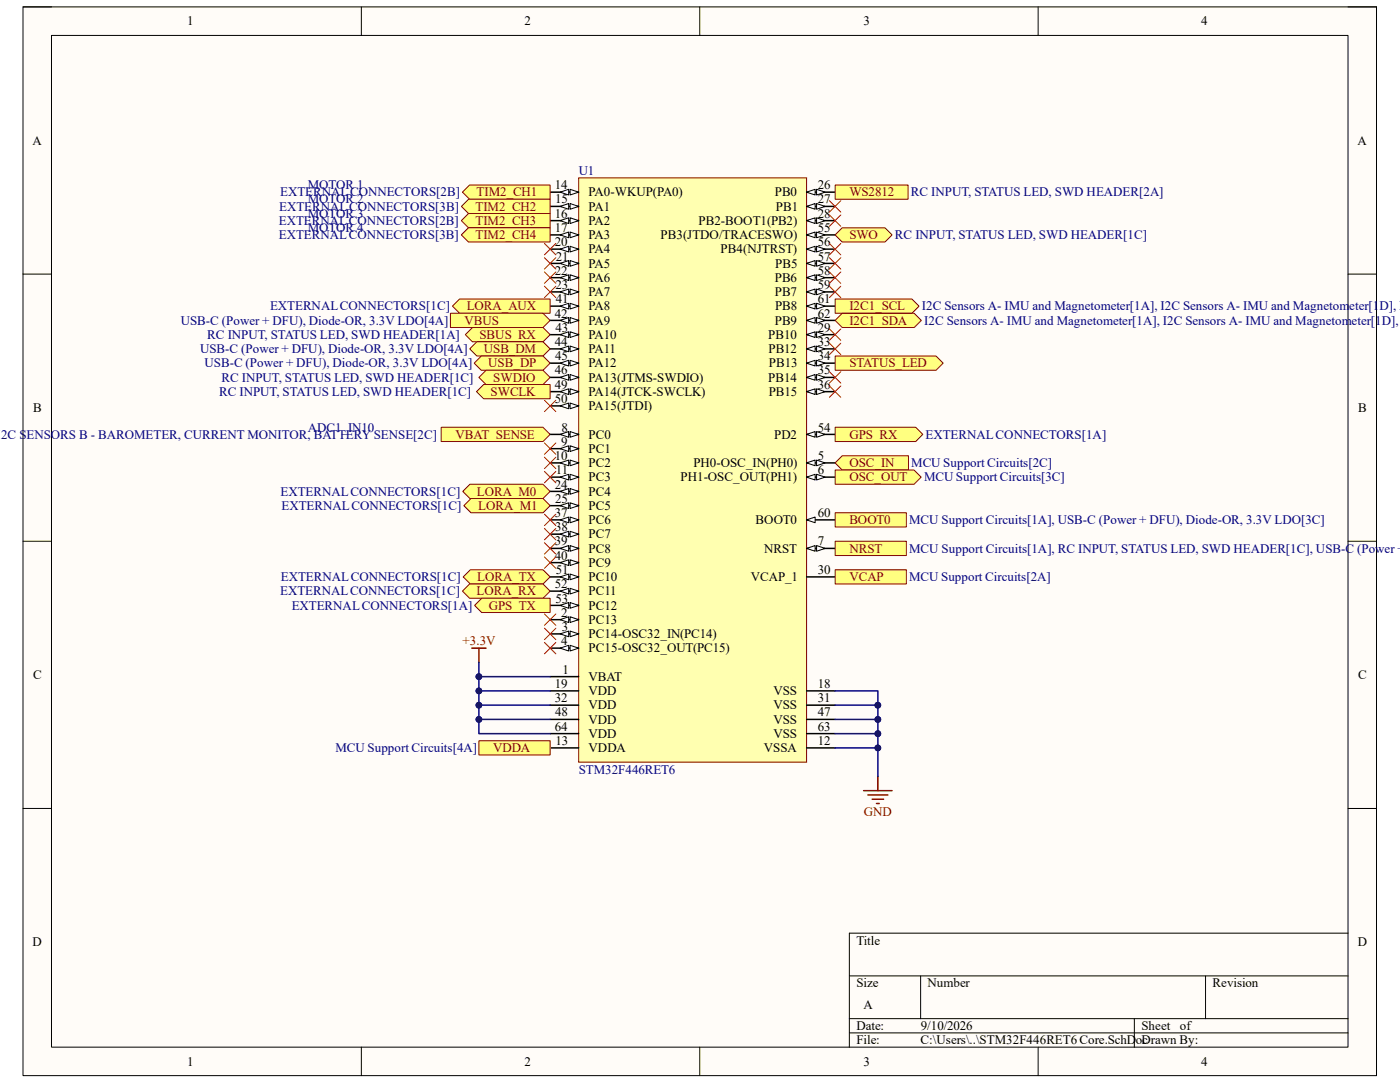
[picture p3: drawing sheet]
<svg xmlns="http://www.w3.org/2000/svg" width="279mm" height="216mm" viewBox="0 0 279 216" stroke-linecap="round" stroke-linejoin="round" font-family="sans-serif">
<path d="M4.6 1.4h270.1v213.2h-270.1z" fill-rule="evenodd" fill="#fffcf8"/>
<path d="M4.6 1.4h270.1v213.2h-270.1z" fill="none" stroke="#000" stroke-width=".2"/>
<path d="M10.3 7.1h258.7v201.8h-258.7z" fill-rule="evenodd" fill="#fffcf8"/>
<g fill="none" stroke="#000" stroke-width=".2">
<path d="M4.6 1.4h5.7M10.3 7.1h258.7v201.8h-258.7zM72.1 1.4v5.7M139.6 1.4v5.7M207.2 1.4v5.7M269 1.4h5.7v5.7M4.6 54.7h5.7M269 54.7h5.7M4.6 108h5.7M269 108h5.7M4.6 161.3h5.7M269 161.3h5.7"/>
<path d="M169.5 194.7h99.5M183.7 194.7v8.6M240.6 194.7v8.6M269 186.2h-99.5v22.7M72.1 208.9v5.7M139.6 208.9v5.7M169.5 203.3h99.5M169.5 206.1h99.5M207.2 208.9v5.7M226.4 203.3v5.6M274.7 208.9v5.7"/>
</g>
<path d="M115.5 35.5h45.5v116.6h-45.5z" fill-rule="evenodd" fill="#ffffb0"/>
<path d="M115.5 35.5h45.5v116.6h-45.5z" fill="none" stroke="#800000" stroke-width=".2"/>
<path d="M109.8 92.4h5.7" fill="none" stroke="#000" stroke-width=".3"/>
<path d="M113.8 91.8l1.7 .6-1.7 .5z" fill="#f8fcff"/>
<path d="M113.8 91.8l1.7 .6-1.7 .5z" fill="none" stroke="#000" stroke-width=".2"/>
<path d="M111.8 92.4l1.7-.6v1.1z" fill="#f8fcff"/>
<path d="M111.8 92.4l1.7-.6v1.1z" fill="none" stroke="#000" stroke-width=".2"/>
<path d="M109.8 95.2h5.7" fill="none" stroke="#000" stroke-width=".3"/>
<path d="M113.8 94.6l1.7 .6-1.7 .6z" fill="#f8fcff"/>
<path d="M113.8 94.6l1.7 .6-1.7 .6z" fill="none" stroke="#000" stroke-width=".2"/>
<path d="M111.8 95.2l1.7-.6v1.2z" fill="#f8fcff"/>
<path d="M111.8 95.2l1.7-.6v1.2z" fill="none" stroke="#000" stroke-width=".2"/>
<path d="M109.8 38.3h5.7" fill="none" stroke="#000" stroke-width=".3"/>
<path d="M113.8 37.8l1.7 .5-1.7 .6z" fill="#f8fcff"/>
<path d="M113.8 37.8l1.7 .5-1.7 .6z" fill="none" stroke="#000" stroke-width=".2"/>
<path d="M111.8 38.3l1.7-.5v1.1z" fill="#f8fcff"/>
<path d="M111.8 38.3l1.7-.5v1.1z" fill="none" stroke="#000" stroke-width=".2"/>
<path d="M109.8 41.2h5.7" fill="none" stroke="#000" stroke-width=".3"/>
<path d="M113.8 40.6l1.7 .6-1.7 .6z" fill="#f8fcff"/>
<path d="M113.8 40.6l1.7 .6-1.7 .6z" fill="none" stroke="#000" stroke-width=".2"/>
<path d="M111.8 41.2l1.7-.6v1.2z" fill="#f8fcff"/>
<path d="M111.8 41.2l1.7-.6v1.2z" fill="none" stroke="#000" stroke-width=".2"/>
<path d="M109.8 44h5.7" fill="none" stroke="#000" stroke-width=".3"/>
<path d="M113.8 43.5l1.7 .5-1.7 .6z" fill="#f8fcff"/>
<path d="M113.8 43.5l1.7 .5-1.7 .6z" fill="none" stroke="#000" stroke-width=".2"/>
<path d="M111.8 44l1.7-.5v1.1z" fill="#f8fcff"/>
<path d="M111.8 44l1.7-.5v1.1z" fill="none" stroke="#000" stroke-width=".2"/>
<path d="M109.8 46.9h5.7" fill="none" stroke="#000" stroke-width=".3"/>
<path d="M113.8 46.3l1.7 .6-1.7 .5z" fill="#f8fcff"/>
<path d="M113.8 46.3l1.7 .6-1.7 .5z" fill="none" stroke="#000" stroke-width=".2"/>
<path d="M111.8 46.9l1.7-.6v1.1z" fill="#f8fcff"/>
<path d="M111.8 46.9l1.7-.6v1.1z" fill="none" stroke="#000" stroke-width=".2"/>
<path d="M109.8 123.6h5.7" fill="none" stroke="#000" stroke-width=".3"/>
<path d="M113.8 123.1l1.7 .5-1.7 .6z" fill="#f8fcff"/>
<path d="M113.8 123.1l1.7 .5-1.7 .6z" fill="none" stroke="#000" stroke-width=".2"/>
<path d="M111.8 123.6l1.7-.5v1.1z" fill="#f8fcff"/>
<path d="M111.8 123.6l1.7-.5v1.1z" fill="none" stroke="#000" stroke-width=".2"/>
<path d="M109.8 49.7h5.7" fill="none" stroke="#000" stroke-width=".3"/>
<path d="M113.8 49.1l1.7 .6-1.7 .6z" fill="#f8fcff"/>
<path d="M113.8 49.1l1.7 .6-1.7 .6z" fill="none" stroke="#000" stroke-width=".2"/>
<path d="M111.8 49.7l1.7-.6v1.2z" fill="#f8fcff"/>
<path d="M111.8 49.7l1.7-.6v1.2z" fill="none" stroke="#000" stroke-width=".2"/>
<path d="M109.8 52.6h5.7" fill="none" stroke="#000" stroke-width=".3"/>
<path d="M113.8 52l1.7 .6-1.7 .5z" fill="#f8fcff"/>
<path d="M113.8 52l1.7 .6-1.7 .5z" fill="none" stroke="#000" stroke-width=".2"/>
<path d="M111.8 52.6l1.7-.6v1.1z" fill="#f8fcff"/>
<path d="M111.8 52.6l1.7-.6v1.1z" fill="none" stroke="#000" stroke-width=".2"/>
<path d="M109.8 55.4h5.7" fill="none" stroke="#000" stroke-width=".3"/>
<path d="M113.8 54.8l1.7 .6-1.7 .6z" fill="#f8fcff"/>
<path d="M113.8 54.8l1.7 .6-1.7 .6z" fill="none" stroke="#000" stroke-width=".2"/>
<path d="M111.8 55.4l1.7-.6v1.2z" fill="#f8fcff"/>
<path d="M111.8 55.4l1.7-.6v1.2z" fill="none" stroke="#000" stroke-width=".2"/>
<path d="M109.8 58.2h5.7" fill="none" stroke="#000" stroke-width=".3"/>
<path d="M113.8 57.7l1.7 .5-1.7 .6z" fill="#f8fcff"/>
<path d="M113.8 57.7l1.7 .5-1.7 .6z" fill="none" stroke="#000" stroke-width=".2"/>
<path d="M111.8 58.2l1.7-.5v1.1z" fill="#f8fcff"/>
<path d="M111.8 58.2l1.7-.5v1.1z" fill="none" stroke="#000" stroke-width=".2"/>
<path d="M109.8 98.1h5.7" fill="none" stroke="#000" stroke-width=".3"/>
<path d="M113.8 97.5l1.7 .6-1.7 .5z" fill="#f8fcff"/>
<path d="M113.8 97.5l1.7 .6-1.7 .5z" fill="none" stroke="#000" stroke-width=".2"/>
<path d="M111.8 98.1l1.7-.6v1.1z" fill="#f8fcff"/>
<path d="M111.8 98.1l1.7-.6v1.1z" fill="none" stroke="#000" stroke-width=".2"/>
<path d="M109.8 100.9h5.7" fill="none" stroke="#000" stroke-width=".3"/>
<path d="M113.8 100.3l1.7 .6-1.7 .6z" fill="#f8fcff"/>
<path d="M113.8 100.3l1.7 .6-1.7 .6z" fill="none" stroke="#000" stroke-width=".2"/>
<path d="M111.8 100.9l1.7-.6v1.2z" fill="#f8fcff"/>
<path d="M111.8 100.9l1.7-.6v1.2z" fill="none" stroke="#000" stroke-width=".2"/>
<path d="M161 38.3h5.7" fill="none" stroke="#000" stroke-width=".3"/>
<path d="M161 38.3l1.7-.5v1.1z" fill="#f8fcff"/>
<path d="M161 38.3l1.7-.5v1.1z" fill="none" stroke="#000" stroke-width=".2"/>
<path d="M163 37.8l1.7 .5-1.7 .6z" fill="#f8fcff"/>
<path d="M163 37.8l1.7 .5-1.7 .6z" fill="none" stroke="#000" stroke-width=".2"/>
<path d="M161 41.2h5.7" fill="none" stroke="#000" stroke-width=".3"/>
<path d="M161 41.2l1.7-.6v1.2z" fill="#f8fcff"/>
<path d="M161 41.2l1.7-.6v1.2z" fill="none" stroke="#000" stroke-width=".2"/>
<path d="M163 40.6l1.7 .6-1.7 .6z" fill="#f8fcff"/>
<path d="M163 40.6l1.7 .6-1.7 .6z" fill="none" stroke="#000" stroke-width=".2"/>
<path d="M161 44h5.7" fill="none" stroke="#000" stroke-width=".3"/>
<path d="M161 44l1.7-.5v1.1z" fill="#f8fcff"/>
<path d="M161 44l1.7-.5v1.1z" fill="none" stroke="#000" stroke-width=".2"/>
<path d="M163 43.5l1.7 .5-1.7 .6z" fill="#f8fcff"/>
<path d="M163 43.5l1.7 .5-1.7 .6z" fill="none" stroke="#000" stroke-width=".2"/>
<path d="M161 66.8h5.7" fill="none" stroke="#000" stroke-width=".3"/>
<path d="M161 66.8l1.7-.6v1.1z" fill="#f8fcff"/>
<path d="M161 66.8l1.7-.6v1.1z" fill="none" stroke="#000" stroke-width=".2"/>
<path d="M163 66.2l1.7 .6-1.7 .5z" fill="#f8fcff"/>
<path d="M163 66.2l1.7 .6-1.7 .5z" fill="none" stroke="#000" stroke-width=".2"/>
<path d="M109.8 126.5h5.7" fill="none" stroke="#000" stroke-width=".3"/>
<path d="M113.8 125.9l1.7 .6-1.7 .6z" fill="#f8fcff"/>
<path d="M113.8 125.9l1.7 .6-1.7 .6z" fill="none" stroke="#000" stroke-width=".2"/>
<path d="M111.8 126.5l1.7-.6v1.2z" fill="#f8fcff"/>
<path d="M111.8 126.5l1.7-.6v1.2z" fill="none" stroke="#000" stroke-width=".2"/>
<path d="M161 69.6h5.7" fill="none" stroke="#000" stroke-width=".3"/>
<path d="M161 69.6l1.7-.5v1.1z" fill="#f8fcff"/>
<path d="M161 69.6l1.7-.5v1.1z" fill="none" stroke="#000" stroke-width=".2"/>
<path d="M163 69.1l1.7 .5-1.7 .6z" fill="#f8fcff"/>
<path d="M163 69.1l1.7 .5-1.7 .6z" fill="none" stroke="#000" stroke-width=".2"/>
<path d="M161 72.5h5.7" fill="none" stroke="#000" stroke-width=".3"/>
<path d="M161 72.5l1.7-.6v1.1z" fill="#f8fcff"/>
<path d="M161 72.5l1.7-.6v1.1z" fill="none" stroke="#000" stroke-width=".2"/>
<path d="M163 71.9l1.7 .6-1.7 .5z" fill="#f8fcff"/>
<path d="M163 71.9l1.7 .6-1.7 .5z" fill="none" stroke="#000" stroke-width=".2"/>
<path d="M161 75.3h5.7" fill="none" stroke="#000" stroke-width=".3"/>
<path d="M161 75.3l1.7-.6v1.2z" fill="#f8fcff"/>
<path d="M161 75.3l1.7-.6v1.2z" fill="none" stroke="#000" stroke-width=".2"/>
<path d="M163 74.7l1.7 .6-1.7 .6z" fill="#f8fcff"/>
<path d="M163 74.7l1.7 .6-1.7 .6z" fill="none" stroke="#000" stroke-width=".2"/>
<path d="M161 78.1h5.7" fill="none" stroke="#000" stroke-width=".3"/>
<path d="M161 78.1l1.7-.5v1.1z" fill="#f8fcff"/>
<path d="M161 78.1l1.7-.5v1.1z" fill="none" stroke="#000" stroke-width=".2"/>
<path d="M163 77.6l1.7 .5-1.7 .6z" fill="#f8fcff"/>
<path d="M163 77.6l1.7 .5-1.7 .6z" fill="none" stroke="#000" stroke-width=".2"/>
<path d="M109.8 103.7h5.7" fill="none" stroke="#000" stroke-width=".3"/>
<path d="M113.8 103.2l1.7 .5-1.7 .6z" fill="#f8fcff"/>
<path d="M113.8 103.2l1.7 .5-1.7 .6z" fill="none" stroke="#000" stroke-width=".2"/>
<path d="M111.8 103.7l1.7-.5v1.1z" fill="#f8fcff"/>
<path d="M111.8 103.7l1.7-.5v1.1z" fill="none" stroke="#000" stroke-width=".2"/>
<path d="M109.8 106.6h5.7" fill="none" stroke="#000" stroke-width=".3"/>
<path d="M113.8 106l1.7 .6-1.7 .6z" fill="#f8fcff"/>
<path d="M113.8 106l1.7 .6-1.7 .6z" fill="none" stroke="#000" stroke-width=".2"/>
<path d="M111.8 106.6l1.7-.6v1.2z" fill="#f8fcff"/>
<path d="M111.8 106.6l1.7-.6v1.2z" fill="none" stroke="#000" stroke-width=".2"/>
<path d="M109.8 109.4h5.7" fill="none" stroke="#000" stroke-width=".3"/>
<path d="M113.8 108.9l1.7 .5-1.7 .6z" fill="#f8fcff"/>
<path d="M113.8 108.9l1.7 .5-1.7 .6z" fill="none" stroke="#000" stroke-width=".2"/>
<path d="M111.8 109.4l1.7-.5v1.1z" fill="#f8fcff"/>
<path d="M111.8 109.4l1.7-.5v1.1z" fill="none" stroke="#000" stroke-width=".2"/>
<path d="M109.8 129.3h5.7" fill="none" stroke="#000" stroke-width=".3"/>
<path d="M113.8 128.8l1.7 .5-1.7 .6z" fill="#f8fcff"/>
<path d="M113.8 128.8l1.7 .5-1.7 .6z" fill="none" stroke="#000" stroke-width=".2"/>
<path d="M111.8 129.3l1.7-.5v1.1z" fill="#f8fcff"/>
<path d="M111.8 129.3l1.7-.5v1.1z" fill="none" stroke="#000" stroke-width=".2"/>
<path d="M109.8 112.3h5.7" fill="none" stroke="#000" stroke-width=".3"/>
<path d="M113.8 111.7l1.7 .6-1.7 .5z" fill="#f8fcff"/>
<path d="M113.8 111.7l1.7 .6-1.7 .5z" fill="none" stroke="#000" stroke-width=".2"/>
<path d="M111.8 112.3l1.7-.6v1.1z" fill="#f8fcff"/>
<path d="M111.8 112.3l1.7-.6v1.1z" fill="none" stroke="#000" stroke-width=".2"/>
<path d="M109.8 61.1h5.7" fill="none" stroke="#000" stroke-width=".3"/>
<path d="M113.8 60.5l1.7 .6-1.7 .6z" fill="#f8fcff"/>
<path d="M113.8 60.5l1.7 .6-1.7 .6z" fill="none" stroke="#000" stroke-width=".2"/>
<path d="M111.8 61.1l1.7-.6v1.2z" fill="#f8fcff"/>
<path d="M111.8 61.1l1.7-.6v1.2z" fill="none" stroke="#000" stroke-width=".2"/>
<path d="M109.8 63.9h5.7" fill="none" stroke="#000" stroke-width=".3"/>
<path d="M113.8 63.4l1.7 .5-1.7 .6z" fill="#f8fcff"/>
<path d="M113.8 63.4l1.7 .5-1.7 .6z" fill="none" stroke="#000" stroke-width=".2"/>
<path d="M111.8 63.9l1.7-.5v1.1z" fill="#f8fcff"/>
<path d="M111.8 63.9l1.7-.5v1.1z" fill="none" stroke="#000" stroke-width=".2"/>
<path d="M109.8 66.8h5.7" fill="none" stroke="#000" stroke-width=".3"/>
<path d="M113.8 66.2l1.7 .6-1.7 .5z" fill="#f8fcff"/>
<path d="M113.8 66.2l1.7 .6-1.7 .5z" fill="none" stroke="#000" stroke-width=".2"/>
<path d="M111.8 66.8l1.7-.6v1.1z" fill="#f8fcff"/>
<path d="M111.8 66.8l1.7-.6v1.1z" fill="none" stroke="#000" stroke-width=".2"/>
<path d="M109.8 69.6h5.7" fill="none" stroke="#000" stroke-width=".3"/>
<path d="M113.8 69.1l1.7 .5-1.7 .6z" fill="#f8fcff"/>
<path d="M113.8 69.1l1.7 .5-1.7 .6z" fill="none" stroke="#000" stroke-width=".2"/>
<path d="M111.8 69.6l1.7-.5v1.1z" fill="#f8fcff"/>
<path d="M111.8 69.6l1.7-.5v1.1z" fill="none" stroke="#000" stroke-width=".2"/>
<path d="M109.8 72.5h5.7" fill="none" stroke="#000" stroke-width=".3"/>
<path d="M113.8 71.9l1.7 .6-1.7 .5z" fill="#f8fcff"/>
<path d="M113.8 71.9l1.7 .6-1.7 .5z" fill="none" stroke="#000" stroke-width=".2"/>
<path d="M111.8 72.5l1.7-.6v1.1z" fill="#f8fcff"/>
<path d="M111.8 72.5l1.7-.6v1.1z" fill="none" stroke="#000" stroke-width=".2"/>
<path d="M109.8 75.3h5.7" fill="none" stroke="#000" stroke-width=".3"/>
<path d="M113.8 74.7l1.7 .6-1.7 .6z" fill="#f8fcff"/>
<path d="M113.8 74.7l1.7 .6-1.7 .6z" fill="none" stroke="#000" stroke-width=".2"/>
<path d="M111.8 75.3l1.7-.6v1.2z" fill="#f8fcff"/>
<path d="M111.8 75.3l1.7-.6v1.2z" fill="none" stroke="#000" stroke-width=".2"/>
<path d="M109.8 78.1h5.7" fill="none" stroke="#000" stroke-width=".3"/>
<path d="M113.8 77.6l1.7 .5-1.7 .6z" fill="#f8fcff"/>
<path d="M113.8 77.6l1.7 .5-1.7 .6z" fill="none" stroke="#000" stroke-width=".2"/>
<path d="M111.8 78.1l1.7-.5v1.1z" fill="#f8fcff"/>
<path d="M111.8 78.1l1.7-.5v1.1z" fill="none" stroke="#000" stroke-width=".2"/>
<path d="M161 92.4h5.7" fill="none" stroke="#000" stroke-width=".3"/>
<path d="M161 92.4l1.7-.6v1.1z" fill="#f8fcff"/>
<path d="M161 92.4l1.7-.6v1.1z" fill="none" stroke="#000" stroke-width=".2"/>
<path d="M163 91.8l1.7 .6-1.7 .5z" fill="#f8fcff"/>
<path d="M163 91.8l1.7 .6-1.7 .5z" fill="none" stroke="#000" stroke-width=".2"/>
<path d="M109.8 81h5.7" fill="none" stroke="#000" stroke-width=".3"/>
<path d="M113.8 80.4l1.7 .6-1.7 .6z" fill="#f8fcff"/>
<path d="M113.8 80.4l1.7 .6-1.7 .6z" fill="none" stroke="#000" stroke-width=".2"/>
<path d="M111.8 81l1.7-.6v1.2z" fill="#f8fcff"/>
<path d="M111.8 81l1.7-.6v1.2z" fill="none" stroke="#000" stroke-width=".2"/>
<path d="M109.8 115.1h5.7" fill="none" stroke="#000" stroke-width=".3"/>
<path d="M113.8 114.5l1.7 .6-1.7 .6z" fill="#f8fcff"/>
<path d="M113.8 114.5l1.7 .6-1.7 .6z" fill="none" stroke="#000" stroke-width=".2"/>
<path d="M111.8 115.1l1.7-.6v1.2z" fill="#f8fcff"/>
<path d="M111.8 115.1l1.7-.6v1.2z" fill="none" stroke="#000" stroke-width=".2"/>
<path d="M109.8 118h5.7" fill="none" stroke="#000" stroke-width=".3"/>
<path d="M113.8 117.4l1.7 .6-1.7 .5z" fill="#f8fcff"/>
<path d="M113.8 117.4l1.7 .6-1.7 .5z" fill="none" stroke="#000" stroke-width=".2"/>
<path d="M111.8 118l1.7-.6v1.1z" fill="#f8fcff"/>
<path d="M111.8 118l1.7-.6v1.1z" fill="none" stroke="#000" stroke-width=".2"/>
<path d="M109.8 120.8h5.7" fill="none" stroke="#000" stroke-width=".3"/>
<path d="M113.8 120.2l1.7 .6-1.7 .6z" fill="#f8fcff"/>
<path d="M113.8 120.2l1.7 .6-1.7 .6z" fill="none" stroke="#000" stroke-width=".2"/>
<path d="M111.8 120.8l1.7-.6v1.2z" fill="#f8fcff"/>
<path d="M111.8 120.8l1.7-.6v1.2z" fill="none" stroke="#000" stroke-width=".2"/>
<path d="M161 86.7h5.7" fill="none" stroke="#000" stroke-width=".3"/>
<path d="M161 86.7l1.7-.6v1.1z" fill="#f8fcff"/>
<path d="M161 86.7l1.7-.6v1.1z" fill="none" stroke="#000" stroke-width=".2"/>
<path d="M163 86.1l1.7 .6-1.7 .5z" fill="#f8fcff"/>
<path d="M163 86.1l1.7 .6-1.7 .5z" fill="none" stroke="#000" stroke-width=".2"/>
<path d="M161 46.9h5.7" fill="none" stroke="#000" stroke-width=".3"/>
<path d="M161 46.9l1.7-.6v1.1z" fill="#f8fcff"/>
<path d="M161 46.9l1.7-.6v1.1z" fill="none" stroke="#000" stroke-width=".2"/>
<path d="M163 46.3l1.7 .6-1.7 .5z" fill="#f8fcff"/>
<path d="M163 46.3l1.7 .6-1.7 .5z" fill="none" stroke="#000" stroke-width=".2"/>
<path d="M161 49.7h5.7" fill="none" stroke="#000" stroke-width=".3"/>
<path d="M161 49.7l1.7-.6v1.2z" fill="#f8fcff"/>
<path d="M161 49.7l1.7-.6v1.2z" fill="none" stroke="#000" stroke-width=".2"/>
<path d="M163 49.1l1.7 .6-1.7 .6z" fill="#f8fcff"/>
<path d="M163 49.1l1.7 .6-1.7 .6z" fill="none" stroke="#000" stroke-width=".2"/>
<path d="M161 52.6h5.7" fill="none" stroke="#000" stroke-width=".3"/>
<path d="M161 52.6l1.7-.6v1.1z" fill="#f8fcff"/>
<path d="M161 52.6l1.7-.6v1.1z" fill="none" stroke="#000" stroke-width=".2"/>
<path d="M163 52l1.7 .6-1.7 .5z" fill="#f8fcff"/>
<path d="M163 52l1.7 .6-1.7 .5z" fill="none" stroke="#000" stroke-width=".2"/>
<path d="M161 55.4h5.7" fill="none" stroke="#000" stroke-width=".3"/>
<path d="M161 55.4l1.7-.6v1.2z" fill="#f8fcff"/>
<path d="M161 55.4l1.7-.6v1.2z" fill="none" stroke="#000" stroke-width=".2"/>
<path d="M163 54.8l1.7 .6-1.7 .6z" fill="#f8fcff"/>
<path d="M163 54.8l1.7 .6-1.7 .6z" fill="none" stroke="#000" stroke-width=".2"/>
<path d="M161 58.2h5.7" fill="none" stroke="#000" stroke-width=".3"/>
<path d="M161 58.2l1.7-.5v1.1z" fill="#f8fcff"/>
<path d="M161 58.2l1.7-.5v1.1z" fill="none" stroke="#000" stroke-width=".2"/>
<path d="M163 57.7l1.7 .5-1.7 .6z" fill="#f8fcff"/>
<path d="M163 57.7l1.7 .5-1.7 .6z" fill="none" stroke="#000" stroke-width=".2"/>
<path d="M161 95.2h5.7" fill="none" stroke="#000" stroke-width=".3"/>
<path d="M161 95.2l1.7-.6v1.2z" fill="#f8fcff"/>
<path d="M161 95.2l1.7-.6v1.2z" fill="none" stroke="#000" stroke-width=".2"/>
<path d="M163 94.6l1.7 .6-1.7 .6z" fill="#f8fcff"/>
<path d="M163 94.6l1.7 .6-1.7 .6z" fill="none" stroke="#000" stroke-width=".2"/>
<path d="M161 103.7h5.7" fill="none" stroke="#000" stroke-width=".3"/>
<path d="M161 103.7l1.7-.5v1.1z" fill="#f8fcff"/>
<path d="M161 103.7l1.7-.5v1.1z" fill="none" stroke="#000" stroke-width=".2"/>
<path d="M161 61.1h5.7" fill="none" stroke="#000" stroke-width=".3"/>
<path d="M161 61.1l1.7-.6v1.2z" fill="#f8fcff"/>
<path d="M161 61.1l1.7-.6v1.2z" fill="none" stroke="#000" stroke-width=".2"/>
<path d="M163 60.5l1.7 .6-1.7 .6z" fill="#f8fcff"/>
<path d="M163 60.5l1.7 .6-1.7 .6z" fill="none" stroke="#000" stroke-width=".2"/>
<path d="M161 63.9h5.7" fill="none" stroke="#000" stroke-width=".3"/>
<path d="M161 63.9l1.7-.5v1.1z" fill="#f8fcff"/>
<path d="M161 63.9l1.7-.5v1.1z" fill="none" stroke="#000" stroke-width=".2"/>
<path d="M163 63.4l1.7 .5-1.7 .6z" fill="#f8fcff"/>
<path d="M163 63.4l1.7 .5-1.7 .6z" fill="none" stroke="#000" stroke-width=".2"/>
<path d="M161 109.4h5.7" fill="none" stroke="#000" stroke-width=".3"/>
<path d="M161 109.4l1.7-.5v1.1z" fill="#f8fcff"/>
<path d="M161 109.4l1.7-.5v1.1z" fill="none" stroke="#000" stroke-width=".2"/>
<path d="M163 108.9l1.7 .5-1.7 .6z" fill="#f8fcff"/>
<path d="M163 108.9l1.7 .5-1.7 .6z" fill="none" stroke="#000" stroke-width=".2"/>
<path d="M109.8 86.7h5.7" fill="none" stroke="#000" stroke-width=".3"/>
<path d="M113.8 86.1l1.7 .6-1.7 .5z" fill="#f8fcff"/>
<path d="M113.8 86.1l1.7 .6-1.7 .5z" fill="none" stroke="#000" stroke-width=".2"/>
<path d="M111.8 86.7l1.7-.6v1.1z" fill="#f8fcff"/>
<path d="M111.8 86.7l1.7-.6v1.1z" fill="none" stroke="#000" stroke-width=".2"/>
<path d="M109.8 89.5h5.7" fill="none" stroke="#000" stroke-width=".3"/>
<path d="M113.8 89l1.7 .5-1.7 .6z" fill="#f8fcff"/>
<path d="M113.8 89l1.7 .5-1.7 .6z" fill="none" stroke="#000" stroke-width=".2"/>
<path d="M111.8 89.5l1.7-.5v1.1z" fill="#f8fcff"/>
<path d="M111.8 89.5l1.7-.5v1.1z" fill="none" stroke="#000" stroke-width=".2"/>
<path d="M161 115.1h5.7M109.8 135h5.7M109.8 137.9h5.7M161 137.9h5.7M109.8 149.2h5.7M109.8 140.7h5.7M109.8 143.5h5.7M109.8 146.4h5.7M161 149.2h5.7M161 140.7h5.7M161 143.5h5.7M161 146.4h5.7" fill="none" stroke="#000" stroke-width=".3"/>
<path d="M92.3 38.3l1.4-1.4h16.1v2.9h-16.1z" fill-rule="evenodd" fill="#ffff80"/>
<path d="M92.3 38.3l1.4-1.4h16.1v2.9h-16.1z" fill="none" stroke="#800000" stroke-width=".2"/>
<path d="M92.1 41.2l1.4-1.4h16.3v2.8h-16.3z" fill-rule="evenodd" fill="#ffff80"/>
<path d="M92.1 41.2l1.4-1.4h16.3v2.8h-16.3z" fill="none" stroke="#800000" stroke-width=".2"/>
<path d="M92.1 44l1.4-1.4h16.3v2.9h-16.3z" fill-rule="evenodd" fill="#ffff80"/>
<path d="M92.1 44l1.4-1.4h16.3v2.9h-16.3z" fill="none" stroke="#800000" stroke-width=".2"/>
<path d="M93.5 45.5h16.3v2.8h-16.3l-1.4-1.4z" fill-rule="evenodd" fill="#ffff80"/>
<path d="M93.5 45.5h16.3v2.8h-16.3l-1.4-1.4z" fill="none" stroke="#800000" stroke-width=".2"/>
<path d="M90.3 61.1l1.4-1.4h18.1v2.8h-18.1z" fill-rule="evenodd" fill="#ffff80"/>
<path d="M90.3 61.1l1.4-1.4h18.1v2.8h-18.1z" fill="none" stroke="#800000" stroke-width=".2"/>
<path d="M94.3 65.4h14.1l1.4 1.4-1.4 1.4h-14.1l-1.4-1.4z" fill-rule="evenodd" fill="#ffff80"/>
<path d="M94.3 65.4h14.1l1.4 1.4-1.4 1.4h-14.1l-1.4-1.4z" fill="none" stroke="#800000" stroke-width=".2"/>
<path d="M93.7 69.6l1.5-1.4h13.2l1.4 1.4-1.4 1.4h-13.2z" fill-rule="evenodd" fill="#ffff80"/>
<path d="M93.7 69.6l1.5-1.4h13.2l1.4 1.4-1.4 1.4h-13.2z" fill="none" stroke="#800000" stroke-width=".2"/>
<path d="M96.1 71h12.3l1.4 1.5-1.4 1.4h-12.3l-1.5-1.4z" fill-rule="evenodd" fill="#ffff80"/>
<path d="M96.1 71h12.3l1.4 1.5-1.4 1.4h-12.3l-1.5-1.4z" fill="none" stroke="#800000" stroke-width=".2"/>
<path d="M95.6 75.3l1.4-1.4h11.4l1.4 1.4-1.4 1.4h-11.4z" fill-rule="evenodd" fill="#ffff80"/>
<path d="M95.6 75.3l1.4-1.4h11.4l1.4 1.4-1.4 1.4h-11.4z" fill="none" stroke="#800000" stroke-width=".2"/>
<path d="M95.1 78.1l1.4-1.4h13.3v2.9h-13.3z" fill-rule="evenodd" fill="#ffff80"/>
<path d="M95.1 78.1l1.4-1.4h13.3v2.9h-13.3z" fill="none" stroke="#800000" stroke-width=".2"/>
<path d="M88 85.3h20.4l1.4 1.4-1.4 1.4h-20.4z" fill-rule="evenodd" fill="#ffff80"/>
<path d="M88 85.3h20.4l1.4 1.4-1.4 1.4h-20.4z" fill="none" stroke="#800000" stroke-width=".2"/>
<path d="M92.4 98.1l1.4-1.5h14.6l1.4 1.5-1.4 1.4h-14.6z" fill-rule="evenodd" fill="#ffff80"/>
<path d="M92.4 98.1l1.4-1.5h14.6l1.4 1.5-1.4 1.4h-14.6z" fill="none" stroke="#800000" stroke-width=".2"/>
<path d="M92.6 100.9l1.4-1.4h14.4l1.4 1.4-1.4 1.4h-14.4z" fill-rule="evenodd" fill="#ffff80"/>
<path d="M92.6 100.9l1.4-1.4h14.4l1.4 1.4-1.4 1.4h-14.4z" fill="none" stroke="#800000" stroke-width=".2"/>
<path d="M93.9 113.7h14.5l1.4 1.4-1.4 1.4h-14.5l-1.5-1.4z" fill-rule="evenodd" fill="#ffff80"/>
<path d="M93.9 113.7h14.5l1.4 1.4-1.4 1.4h-14.5l-1.5-1.4z" fill="none" stroke="#800000" stroke-width=".2"/>
<path d="M95.6 147.8h14.2v2.9h-14.2z" fill-rule="evenodd" fill="#ffff80"/>
<path d="M95.6 147.8h14.2v2.9h-14.2z" fill="none" stroke="#800000" stroke-width=".2"/>
<path d="M166.7 36.9h14.5v2.9h-14.5z" fill-rule="evenodd" fill="#ffff80"/>
<path d="M166.7 36.9h14.5v2.9h-14.5z" fill="none" stroke="#800000" stroke-width=".2"/>
<path d="M166.7 59.7h15.3l1.4 1.4-1.4 1.4h-15.3z" fill-rule="evenodd" fill="#ffff80"/>
<path d="M166.7 59.7h15.3l1.4 1.4-1.4 1.4h-15.3z" fill="none" stroke="#800000" stroke-width=".2"/>
<path d="M166.7 63.9l1.4-1.4h14.4l1.4 1.4-1.4 1.5h-14.4z" fill-rule="evenodd" fill="#ffff80"/>
<path d="M166.7 63.9l1.4-1.4h14.4l1.4 1.4-1.4 1.5h-14.4z" fill="none" stroke="#800000" stroke-width=".2"/>
<path d="M166.7 71h20.1l1.4 1.5-1.4 1.4h-20.1z" fill-rule="evenodd" fill="#ffff80"/>
<path d="M166.7 71h20.1l1.4 1.5-1.4 1.4h-20.1z" fill="none" stroke="#800000" stroke-width=".2"/>
<path d="M166.7 85.3h16l1.5 1.4-1.5 1.4h-16z" fill-rule="evenodd" fill="#ffff80"/>
<path d="M166.7 85.3h16l1.5 1.4-1.5 1.4h-16z" fill="none" stroke="#800000" stroke-width=".2"/>
<path d="M168.1 90.9h13.2v2.9h-13.2l-1.4-1.4z" fill-rule="evenodd" fill="#ffff80"/>
<path d="M168.1 90.9h13.2v2.9h-13.2l-1.4-1.4z" fill="none" stroke="#800000" stroke-width=".2"/>
<path d="M166.7 93.8h15.7l1.4 1.4-1.4 1.4h-15.7z" fill-rule="evenodd" fill="#ffff80"/>
<path d="M166.7 93.8h15.7l1.4 1.4-1.4 1.4h-15.7z" fill="none" stroke="#800000" stroke-width=".2"/>
<path d="M166.7 102.3h14.2v2.9h-14.2z" fill-rule="evenodd" fill="#ffff80"/>
<path d="M166.7 102.3h14.2v2.9h-14.2z" fill="none" stroke="#800000" stroke-width=".2"/>
<path d="M166.7 108h14.2v2.8h-14.2z" fill-rule="evenodd" fill="#ffff80"/>
<path d="M166.7 108h14.2v2.8h-14.2z" fill="none" stroke="#800000" stroke-width=".2"/>
<path d="M166.7 113.7h14.2v2.8h-14.2z" fill-rule="evenodd" fill="#ffff80"/>
<path d="M166.7 113.7h14.2v2.8h-14.2z" fill="none" stroke="#800000" stroke-width=".2"/>
<g fill="none" stroke="#f00" stroke-width=".2">
<path d="M108.7 57.1l2.2 2.3M108.7 54.3l2.2 2.2M108.7 51.4l2.2 2.3M108.7 48.6l2.2 2.3M110.9 57.1l-2.2 2.3M110.9 54.3l-2.2 2.2M110.9 51.4l-2.2 2.3M110.9 48.6l-2.2 2.3M165.5 40l2.3 2.3M165.5 42.9l2.3 2.3M165.5 48.6l2.3 2.3M165.5 51.4l2.3 2.3"/>
<path d="M165.5 54.3l2.3 2.2M165.5 57.1l2.3 2.3M167.8 40l-2.3 2.3M167.8 42.9l-2.3 2.3M167.8 48.6l-2.3 2.3M167.8 51.4l-2.3 2.3M167.8 54.3l-2.3 2.2M167.8 57.1l-2.3 2.3M108.7 79.9l2.2 2.2M110.9 79.9l-2.2 2.2M165.5 65.6l2.3 2.3M165.5 68.5l2.3 2.3"/>
<path d="M167.8 65.6l-2.3 2.3M167.8 68.5l-2.3 2.3M108.7 94.1l2.2 2.2M108.7 91.2l2.2 2.3M108.7 88.4l2.2 2.3M110.9 94.1l-2.2 2.2M110.9 91.2l-2.2 2.3M110.9 88.4l-2.2 2.3M108.7 111.1l2.2 2.3M108.7 108.3l2.2 2.3M108.7 105.4l2.2 2.3M108.7 102.6l2.2 2.3"/>
<path d="M110.9 105.4l-2.2 2.3M110.9 108.3l-2.2 2.3M110.9 111.1l-2.2 2.3M110.9 102.6l-2.2 2.3M108.7 128.2l2.2 2.3M108.7 125.3l2.2 2.3M108.7 122.5l2.2 2.3M110.9 125.3l-2.2 2.3M110.9 128.2l-2.2 2.3M110.9 122.5l-2.2 2.3"/>
</g>
<path d="M93.7 116.5h14.7l1.4 1.5-1.4 1.4h-14.7l-1.4-1.4z" fill-rule="evenodd" fill="#ffff80"/>
<path d="M93.7 116.5h14.7l1.4 1.5-1.4 1.4h-14.7l-1.4-1.4z" fill="none" stroke="#800000" stroke-width=".2"/>
<path d="M89.9 62.5h18.5l1.4 1.4-1.4 1.5h-18.5z" fill-rule="evenodd" fill="#ffff80"/>
<path d="M89.9 62.5h18.5l1.4 1.4-1.4 1.5h-18.5z" fill="none" stroke="#800000" stroke-width=".2"/>
<path d="M166.7 137.9h8.5v11.3h-8.5" fill="none" stroke="#000080" stroke-width=".3"/>
<circle cx="175.2" cy="140.7" r=".57" fill="#000080"/>
<circle cx="175.2" cy="140.7" r=".57" fill="none" stroke="#000080" stroke-width=".2"/>
<circle cx="175.2" cy="143.6" r=".57" fill="#000080"/>
<circle cx="175.2" cy="143.6" r=".57" fill="none" stroke="#000080" stroke-width=".2"/>
<circle cx="175.2" cy="146.4" r=".57" fill="#000080"/>
<circle cx="175.2" cy="146.4" r=".57" fill="none" stroke="#000080" stroke-width=".2"/>
<circle cx="175.2" cy="149.2" r=".57" fill="#000080"/>
<circle cx="175.2" cy="149.2" r=".57" fill="none" stroke="#000080" stroke-width=".2"/>
<path d="M166.7 146.4h8.5" fill="none" stroke="#000080" stroke-width=".3"/>
<circle cx="175.2" cy="146.4" r=".57" fill="#000080"/>
<circle cx="175.2" cy="146.4" r=".57" fill="none" stroke="#000080" stroke-width=".2"/>
<path d="M166.7 143.6h8.5" fill="none" stroke="#000080" stroke-width=".3"/>
<circle cx="175.2" cy="143.6" r=".57" fill="#000080"/>
<circle cx="175.2" cy="143.6" r=".57" fill="none" stroke="#000080" stroke-width=".2"/>
<path d="M166.7 140.7h8.5" fill="none" stroke="#000080" stroke-width=".3"/>
<circle cx="175.2" cy="140.7" r=".57" fill="#000080"/>
<circle cx="175.2" cy="140.7" r=".57" fill="none" stroke="#000080" stroke-width=".2"/>
<path d="M172.3 157.8h5.7M173.2 158.6h4M174.1 159.5h2.2M175.2 154.9v2.9M174.9 160.3h.6" fill="none" stroke="#800000" stroke-width=".3"/>
<path d="M175.2 149.2v5.7" fill="none" stroke="#000080" stroke-width=".3"/>
<circle cx="175.2" cy="149.2" r=".57" fill="#000080"/>
<circle cx="175.2" cy="149.2" r=".57" fill="none" stroke="#000080" stroke-width=".2"/>
<path d="M165.5 74.2l2.3 2.2M165.5 77l2.3 2.3M167.8 74.2l-2.3 2.2M167.8 77l-2.3 2.3" fill="none" stroke="#f00" stroke-width=".2"/>
<path d="M94.7 120.8l1.4-1.4h13.7v2.8h-13.7z" fill-rule="evenodd" fill="#ffff80"/>
<path d="M94.7 120.8l1.4-1.4h13.7v2.8h-13.7z" fill="none" stroke="#800000" stroke-width=".2"/>
<path d="M94.2 129.3h2.8M95.6 129.3v2.9" fill="none" stroke="#800000" stroke-width=".3"/>
<path d="M95.6 132.2v14.2h14.2" fill="none" stroke="#000080" stroke-width=".3"/>
<circle cx="95.6" cy="143.6" r=".57" fill="#000080"/>
<circle cx="95.6" cy="143.6" r=".57" fill="none" stroke="#000080" stroke-width=".2"/>
<circle cx="95.6" cy="140.7" r=".57" fill="#000080"/>
<circle cx="95.6" cy="140.7" r=".57" fill="none" stroke="#000080" stroke-width=".2"/>
<circle cx="95.6" cy="137.9" r=".57" fill="#000080"/>
<circle cx="95.6" cy="137.9" r=".57" fill="none" stroke="#000080" stroke-width=".2"/>
<circle cx="95.6" cy="135" r=".57" fill="#000080"/>
<circle cx="95.6" cy="135" r=".57" fill="none" stroke="#000080" stroke-width=".2"/>
<path d="M95.6 135h14.2" fill="none" stroke="#000080" stroke-width=".3"/>
<circle cx="95.6" cy="135" r=".57" fill="#000080"/>
<circle cx="95.6" cy="135" r=".57" fill="none" stroke="#000080" stroke-width=".2"/>
<path d="M95.6 137.9h14.2" fill="none" stroke="#000080" stroke-width=".3"/>
<circle cx="95.6" cy="137.9" r=".57" fill="#000080"/>
<circle cx="95.6" cy="137.9" r=".57" fill="none" stroke="#000080" stroke-width=".2"/>
<path d="M95.6 140.7h14.2" fill="none" stroke="#000080" stroke-width=".3"/>
<circle cx="95.6" cy="140.7" r=".57" fill="#000080"/>
<circle cx="95.6" cy="140.7" r=".57" fill="none" stroke="#000080" stroke-width=".2"/>
<path d="M95.6 143.5h14.2" fill="none" stroke="#000080" stroke-width=".3"/>
<circle cx="95.6" cy="143.6" r=".57" fill="#000080"/>
<circle cx="95.6" cy="143.6" r=".57" fill="none" stroke="#000080" stroke-width=".2"/>
<path d="M166.7 46.9l1.4-1.4h8.5l1.4 1.4-1.4 1.4h-8.5z" fill-rule="evenodd" fill="#ffff80"/>
<path d="M166.7 46.9l1.4-1.4h8.5l1.4 1.4-1.4 1.4h-8.5z" fill="none" stroke="#800000" stroke-width=".2"/>
<g font-size="2.6">
<text x="37.4" y="5.1">1</text>
<text x="104.7" y="5.1">2</text>
<text x="172.3" y="5.1">3</text>
<text x="239.7" y="5.1">4</text>
<text x="6.5" y="28.9">A</text>
<text x="270.9" y="28.9">A</text>
<text x="110.7" y="37.8">14</text>
<text x="110.8" y="40.6">15</text>
<text x="117.5" y="39.2">PA0-WKUP(PA0)</text>
<text x="154.6" y="39.2">PB0</text>
<text x="163.2" y="37.8">26</text>
<text x="163.2" y="40.6">27</text>
<text x="110.7" y="43.5">16</text>
<text x="110.7" y="46.3">17</text>
<text x="117.5" y="42">PA1</text>
<text x="117.5" y="44.9">PA2</text>
<text x="117.5" y="47.7">PA3</text>
<text x="131.8" y="47.7">PB3(JTDO/TRACESWO)</text>
<text x="139.4" y="44.9">PB2-BOOT1(PB2)</text>
<text x="154.9" y="42">PB1</text>
<text x="163.2" y="43.5">28</text>
<text x="163.2" y="46.3">55</text>
<text x="110.7" y="49.1">20</text>
<text x="111" y="52">21</text>
<text x="117.5" y="50.5">PA4</text>
<text x="117.5" y="53.4">PA5</text>
<text x="143.8" y="50.5">PB4(NJTRST)</text>
<text x="154.7" y="53.4">PB5</text>
<text x="163.2" y="49.1">56</text>
<text x="163.2" y="52">57</text>
<text x="110.7" y="54.8">22</text>
<text x="110.8" y="57.7">23</text>
<text x="117.5" y="56.3">PA6</text>
<text x="117.5" y="59.1">PA7</text>
<text x="154.6" y="56.3">PB6</text>
<text x="154.6" y="59.1">PB7</text>
<text x="163.2" y="54.8">58</text>
<text x="163.2" y="57.7">59</text>
<text x="110.7" y="63.4">42</text>
<text x="111" y="60.5">41</text>
<text x="117.5" y="61.9">PA8</text>
<text x="117.5" y="64.8">PA9</text>
<text x="154.6" y="64.8">PB9</text>
<text x="154.7" y="61.9">PB8</text>
<text x="163.2" y="60.5">61</text>
<text x="163.2" y="63.4">62</text>
<text x="110.7" y="69">44</text>
<text x="110.8" y="71.9">45</text>
<text x="110.8" y="66.2">43</text>
<text x="117.5" y="67.6">PA10</text>
<text x="117.5" y="70.5">PA11</text>
<text x="153.3" y="67.6">PB10</text>
<text x="153.4" y="70.5">PB12</text>
<text x="163.2" y="66.2">29</text>
<text x="163.2" y="69">33</text>
<text x="163.2" y="71.9">34</text>
<text x="110.7" y="74.7">46</text>
<text x="110.7" y="77.6">49</text>
<text x="117.5" y="73.3">PA12</text>
<text x="117.5" y="76.2">PA13(JTMS-SWDIO)</text>
<text x="153.3" y="76.2">PB14</text>
<text x="153.5" y="73.3">PB13</text>
<text x="163.2" y="74.7">35</text>
<text x="163.2" y="77.6">36</text>
<text x="6.6" y="82.2">B</text>
<text x="110.7" y="80.4">50</text>
<text x="117.5" y="79">PA14(JTCK-SWCLK)</text>
<text x="117.5" y="81.8">PA15(JTDI)</text>
<text x="153.4" y="79">PB15</text>
<text x="271.1" y="82.2">B</text>
<text x="112" y="88.9">9</text>
<text x="112.1" y="86.1">8</text>
<text x="117.5" y="87.5">PC0</text>
<text x="154.5" y="87.5">PD2</text>
<text x="163.2" y="86.1">54</text>
<text x="110.7" y="91.8">10</text>
<text x="111" y="94.7">11</text>
<text x="117.5" y="93.2">PC2</text>
<text x="117.5" y="90.4">PC1</text>
<text x="138.4" y="93.2">PH0-OSC_IN(PH0)</text>
<text x="163.2" y="91.8">5</text>
<text x="163.2" y="94.7">6</text>
<text x="110.7" y="97.5">24</text>
<text x="110.8" y="100.3">25</text>
<text x="117.5" y="96.1">PC3</text>
<text x="117.5" y="98.9">PC4</text>
<text x="117.5" y="101.7">PC5</text>
<text x="135.8" y="96.1">PH1-OSC_OUT(PH1)</text>
<text x="110.7" y="103.2">37</text>
<text x="110.8" y="106">38</text>
<text x="117.5" y="104.6">PC6</text>
<text x="117.5" y="107.4">PC7</text>
<text x="150.8" y="104.6">BOOT0</text>
<text x="163.2" y="103.2">60</text>
<text x="110.7" y="111.7">40</text>
<text x="110.7" y="108.8">39</text>
<text x="117.5" y="110.3">PC8</text>
<text x="117.5" y="113.1">PC9</text>
<text x="152.5" y="110.3">NRST</text>
<text x="163.2" y="108.8">7</text>
<text x="110.7" y="117.4">52</text>
<text x="111" y="114.6">51</text>
<text x="117.5" y="116">PC10</text>
<text x="117.5" y="118.8">PC11</text>
<text x="149.9" y="116">VCAP_1</text>
<text x="163.2" y="114.6">30</text>
<text x="110.8" y="120.2">53</text>
<text x="112" y="123.1">2</text>
<text x="112.1" y="125.9">3</text>
<text x="117.5" y="124.5">PC13</text>
<text x="117.5" y="121.7">PC12</text>
<text x="112" y="128.8">4</text>
<text x="117.5" y="127.3">PC14-OSC32_IN(PC14)</text>
<text x="117.5" y="130.2">PC15-OSC32_OUT(PC15)</text>
<text x="6.6" y="135.5">C</text>
<text x="110.7" y="137.3">19</text>
<text x="112.2" y="134.5">1</text>
<text x="117.5" y="135.8">VBAT</text>
<text x="163.2" y="137.3">18</text>
<text x="271.1" y="135.5">C</text>
<text x="110.7" y="140.1">32</text>
<text x="110.8" y="143">48</text>
<text x="117.5" y="138.7">VDD</text>
<text x="117.5" y="141.6">VDD</text>
<text x="154.4" y="138.7">VSS</text>
<text x="154.4" y="141.6">VSS</text>
<text x="163.2" y="140.1">31</text>
<text x="163.2" y="143">47</text>
<text x="110.7" y="145.8">64</text>
<text x="110.8" y="148.7">13</text>
<text x="117.5" y="144.4">VDD</text>
<text x="117.5" y="147.2">VDD</text>
<text x="154.4" y="144.4">VSS</text>
<text x="154.4" y="147.2">VSS</text>
<text x="163.2" y="148.7">12</text>
<text x="163.2" y="145.8">63</text>
<text x="117.5" y="150.1">VDDA</text>
<text x="152.4" y="150.1">VSSA</text>
<text x="6.5" y="188.8">D</text>
<text x="170.9" y="188.5">Title</text>
<text x="271" y="188.8">D</text>
<text x="170.9" y="197">Size</text>
<text x="185.1" y="197">Number</text>
<text x="242" y="197">Revision</text>
<text x="172.3" y="201.3">A</text>
<text x="170.9" y="205.5">Date:</text>
<text x="170.9" y="208.4">File:</text>
<text x="183.7" y="208.4">C:\Users\..\STM32F446RET6 Core.SchDoc</text>
<text x="183.7" y="205.5">9/10/2026</text>
<text x="227.8" y="208.4">Drawn By:</text>
<text x="227.8" y="205.5">Sheet</text>
<text x="235.5" y="205.5">of</text>
<text x="37.4" y="212.6">1</text>
<text x="104.7" y="212.6">2</text>
<text x="172.3" y="212.6">3</text>
<text x="239.7" y="212.6">4</text>
</g>
<g font-size="2.6" fill="#000080">
<text x="115.5" y="34.9">U1</text>
<text x="55.9" y="39.2">EXTERNAL CONNECTORS[2B]</text>
<text x="61.4" y="37.8">MOTOR 1</text>
<text x="61.4" y="40.6">MOTOR 2</text>
<text x="181.8" y="39.2">RC INPUT, STATUS LED, SWD HEADER[2A]</text>
<text x="55.7" y="44.9">EXTERNAL CONNECTORS[2B]</text>
<text x="55.7" y="47.7">EXTERNAL CONNECTORS[3B]</text>
<text x="55.7" y="42">EXTERNAL CONNECTORS[3B]</text>
<text x="61.4" y="43.5">MOTOR 3</text>
<text x="61.4" y="46.3">MOTOR 4</text>
<text x="178.6" y="47.7">RC INPUT, STATUS LED, SWD HEADER[1C]</text>
<text x="36.1" y="64.8">USB-C (Power + DFU), Diode-OR, 3.3V LDO[4A]</text>
<text x="53.9" y="61.9">EXTERNAL CONNECTORS[1C]</text>
<text x="184" y="61.9">I2C Sensors A- IMU and Magnetometer[1A], I2C Sensors A- IMU and Magnetometer[1D], I2</text>
<text x="184.4" y="64.8">I2C Sensors A- IMU and Magnetometer[1A], I2C Sensors A- IMU and Magnetometer[1D], I</text>
<text x="39.9" y="70.5">USB-C (Power + DFU), Diode-OR, 3.3V LDO[4A]</text>
<text x="41.4" y="67.6">RC INPUT, STATUS LED, SWD HEADER[1A]</text>
<text x="40.8" y="73.3">USB-C (Power + DFU), Diode-OR, 3.3V LDO[4A]</text>
<text x="44.2" y="76.2">RC INPUT, STATUS LED, SWD HEADER[1C]</text>
<text x="43.7" y="79">RC INPUT, STATUS LED, SWD HEADER[1C]</text>
<text x="-.6" y="87.5">I2C SENSORS B - BAROMETER, CURRENT MONITOR, BATTERY SENSE[2C]</text>
<text x="61.4" y="86.1">ADC1_IN10</text>
<text x="184.7" y="87.5">EXTERNAL CONNECTORS[1A]</text>
<text x="181.9" y="93.2">MCU Support Circuits[2C]</text>
<text x="56" y="98.9">EXTERNAL CONNECTORS[1C]</text>
<text x="56.2" y="101.7">EXTERNAL CONNECTORS[1C]</text>
<text x="184.4" y="96.1">MCU Support Circuits[3C]</text>
<text x="181.4" y="104.6">MCU Support Circuits[1A], USB-C (Power + DFU), Diode-OR, 3.3V LDO[3C]</text>
<text x="181.4" y="110.3">MCU Support Circuits[1A], RC INPUT, STATUS LED, SWD HEADER[1C], USB-C (Power +</text>
<text x="55.9" y="118.8">EXTERNAL CONNECTORS[1C]</text>
<text x="56" y="116">EXTERNAL CONNECTORS[1C]</text>
<text x="181.4" y="116">MCU Support Circuits[2A]</text>
<text x="58.2" y="121.7">EXTERNAL CONNECTORS[1A]</text>
<text x="67" y="150.1">MCU Support Circuits[4A]</text>
<text x="115.5" y="154.3">STM32F446RET6</text>
</g>
<g font-size="2.6" fill="#800000">
<text x="95.1" y="39.2">TIM2_CH1</text>
<text x="169.5" y="39.2">WS2812</text>
<text x="94.9" y="42">TIM2_CH2</text>
<text x="94.9" y="44.9">TIM2_CH3</text>
<text x="94.9" y="47.7">TIM2_CH4</text>
<text x="169.5" y="47.7">SWO</text>
<text x="92.7" y="64.8">VBUS</text>
<text x="93.1" y="61.9">LORA_AUX</text>
<text x="169.5" y="61.9">I2C1_SCL</text>
<text x="169.5" y="64.8">I2C1_SDA</text>
<text x="95.7" y="67.6">SBUS_RX</text>
<text x="96.6" y="70.5">USB_DM</text>
<text x="97.5" y="73.3">USB_DP</text>
<text x="98.4" y="76.2">SWDIO</text>
<text x="169.5" y="73.3">STATUS_LED</text>
<text x="97.9" y="79">SWCLK</text>
<text x="90.9" y="87.5">VBAT_SENSE</text>
<text x="169.5" y="87.5">GPS_RX</text>
<text x="169.5" y="93.2">OSC_IN</text>
<text x="95.2" y="98.9">LORA_M0</text>
<text x="95.4" y="101.7">LORA_M1</text>
<text x="169.5" y="96.1">OSC_OUT</text>
<text x="169.5" y="104.6">BOOT0</text>
<text x="169.5" y="110.3">NRST</text>
<text x="95.1" y="118.8">LORA_RX</text>
<text x="95.2" y="116">LORA_TX</text>
<text x="169.5" y="116">VCAP</text>
<text x="97.5" y="121.7">GPS_TX</text>
<text x="92.3" y="128.8">+3.3V</text>
<text x="98.4" y="150.1">VDDA</text>
<text x="172.4" y="162.9">GND</text>
</g>
</svg>
